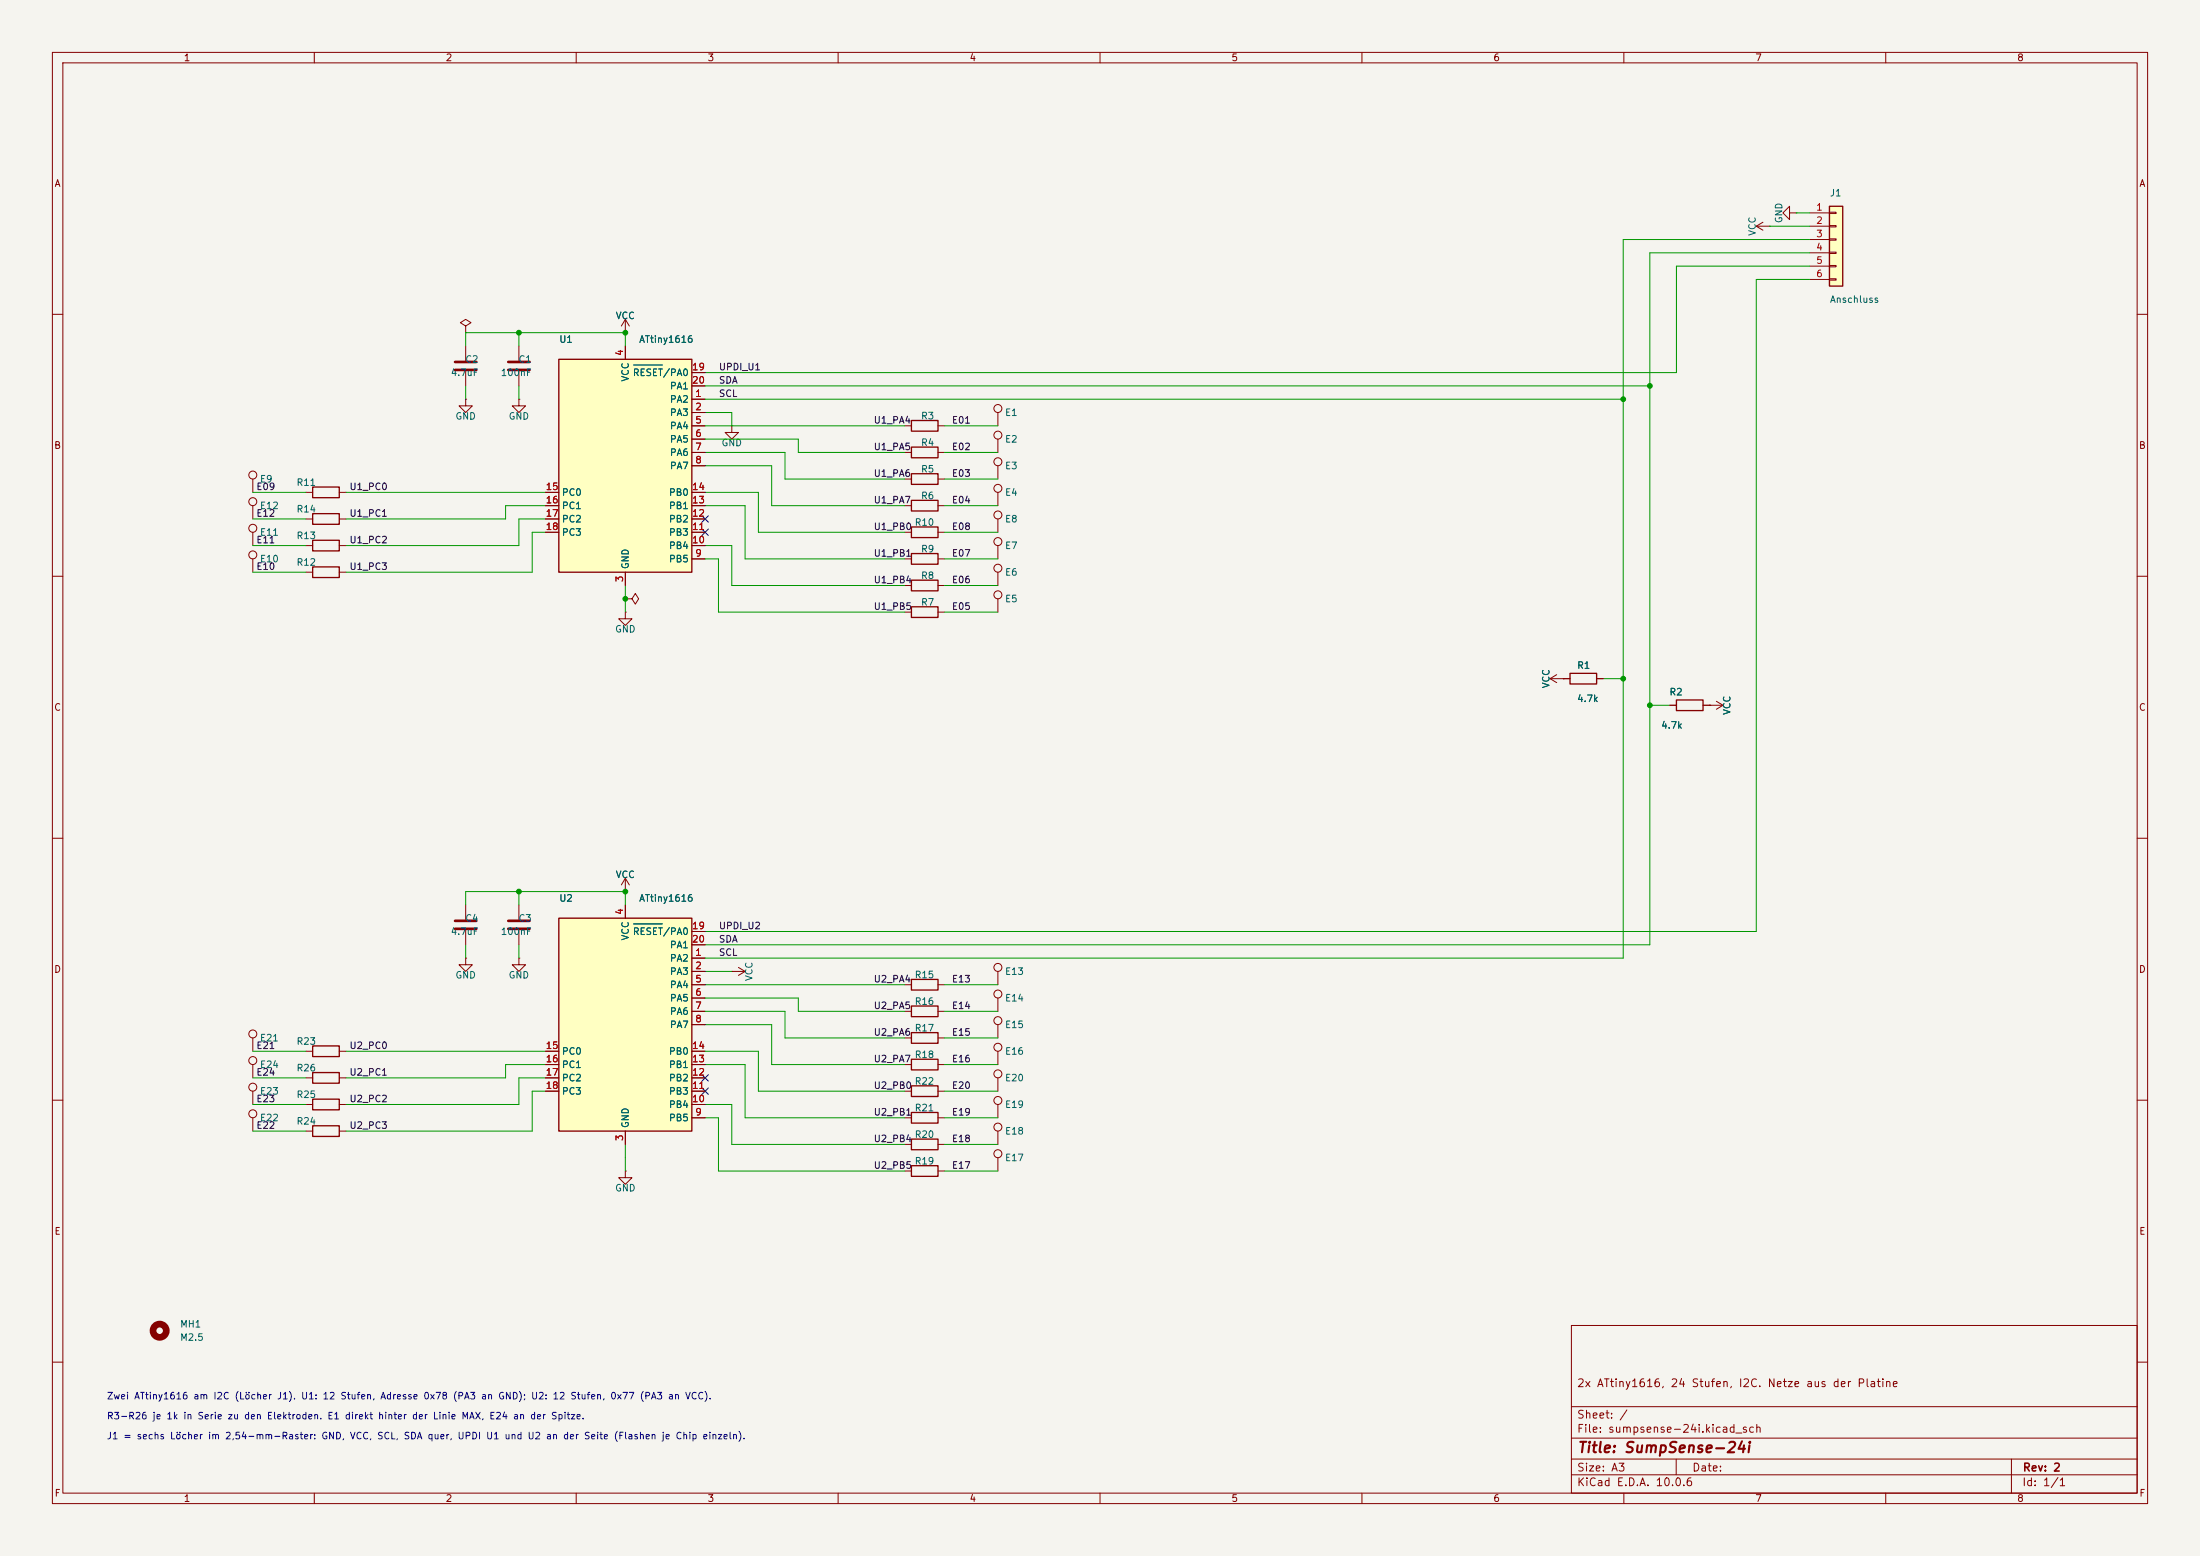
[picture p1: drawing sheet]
<svg xmlns="http://www.w3.org/2000/svg" width="420mm" height="297mm" viewBox="0 0 420 297" stroke-linecap="round" stroke-linejoin="round" font-family="sans-serif">
<path d="M0 0h420v297h-420z" fill="#f5f4ef" stroke="#f5f4ef" stroke-width=".19"/>
<g fill="none" stroke="#840000" stroke-width=".19">
<path d="M10 10h400v277h-400zM12 12h396v273h-396zM60 10v2M110 10v2M160 10v2M210 10v2M260 10v2M310 10v2M360 10v2M10 60h2M88.9 76.2v1.3h1.3l-1.3 1.2-1.3-1.2h1.3M88.9 76.2h.1"/>
<path d="M88.9 66v2.8M88.9 70.9v2.8M408 60h2M10 110h2M408 110h2M10 160h2M408 160h2M190.5 185.4v2.6M190.5 190.5v2.5M10 210h2M58.4 215.9h1.3M64.8 215.9h1.2"/>
<path d="M408 210h2M190.5 221v2.5M300 253h108v32h-108zM10 260h2M300 278.5h108M300 274.5h108M300 268.5h108M320 278.5v3M384 278.5v6.5M408 260h2M60 285v2M110 285v2"/>
<path d="M160 285v2M210 285v2M260 285v2M300 281.5h108M310 285v2M360 285v2"/>
<circle cx="190.5" cy="189.7" r=".76"/>
<circle cx="190.5" cy="184.7" r=".76"/>
<circle cx="190.5" cy="220.2" r=".76"/>
</g>
<path d="M86.9 70.6h4M86.9 69.1h4" fill="none" stroke="#840000" stroke-width=".51"/>
<path d="M59.7 214.9h5.1v2h-5.1z" fill="none" stroke="#840000" stroke-width=".25"/>
<path d="M106.7 68.6h25.4v40.6h-25.4z" fill="#ffffc2"/>
<path d="M106.7 68.6h25.4v40.6h-25.4zM174 80.3h5.1v2h-5.1z" fill="none" stroke="#840000" stroke-width=".25"/>
<g fill="none" stroke="#840000" stroke-width=".19">
<path d="M99.1 66v2.8M99.1 70.9v2.8M119.4 63.5h.1M119.4 61v2.5M119.4 66v2.6M119.4 61l-.8 1.2M119.4 61l.7 1.2M132.1 76.2h2.5M132.1 78.7h2.5M132.1 71.1h2.5M132.1 73.7h2.5M48.3 91.4v2.6"/>
<path d="M48.3 96.5v2.6M104.1 99.1h2.6M104.1 96.5h2.6M104.1 94h2.6M132.1 81.3h2.5M132.1 83.8h2.5M132.1 86.4h2.5M132.1 88.9h2.5M132.1 99.1h2.5M132.1 96.5h2.5M132.1 94h2.5M139.7 81.3v1.3h1.3l-1.3 1.2-1.3-1.2h1.3"/>
<path d="M139.7 81.3h.1M172.7 81.3h1.3M179.1 81.3h1.2M48.3 101.6v2.5M48.3 106.7v2.5M104.1 101.6h2.6M119.4 109.2v2.6M132.1 106.7h2.5M132.1 104.1h2.5M132.1 101.6h2.5M119.4 170.2h.1M119.4 167.6v2.6"/>
<path d="M119.4 167.6l-.8 1.3M119.4 167.6l.7 1.3M190.5 195.6v2.5M190.5 200.7v2.5M190.5 205.7v2.6"/>
<circle cx="48.3" cy="95.8" r=".76"/>
<circle cx="48.3" cy="90.7" r=".76"/>
<circle cx="48.3" cy="100.8" r=".76"/>
<circle cx="48.3" cy="105.9" r=".76"/>
<circle cx="190.5" cy="199.9" r=".76"/>
<circle cx="190.5" cy="194.8" r=".76"/>
<circle cx="190.5" cy="205" r=".76"/>
</g>
<path d="M121 69.7h5.4" fill="none" stroke="#006464" stroke-width=".19"/>
<path d="M97 70.6h4.1M97 69.1h4.1" fill="none" stroke="#840000" stroke-width=".51"/>
<path d="M106.7 175.3h25.4v40.6h-25.4z" fill="#ffffc2"/>
<g fill="none" stroke="#840000" stroke-width=".25">
<path d="M59.7 98h5.1v2.1h-5.1zM59.7 93h5.1v2h-5.1zM174 95.5h5.1v2h-5.1zM174 85.3h5.1v2.1h-5.1zM174 90.4h5.1v2.1h-5.1zM59.7 103.1h5.1v2.1h-5.1zM59.7 108.2h5.1v2h-5.1zM174 115.8h5.1v2.1h-5.1zM174 105.7h5.1v2h-5.1zM174 100.6h5.1v2h-5.1zM174 110.7h5.1v2.1h-5.1zM299.7 128.5h5.1v2.1h-5.1z"/>
<path d="M106.7 175.3h25.4v40.6h-25.4zM59.7 199.6h5.1v2.1h-5.1zM174 186.9h5.1v2.1h-5.1zM59.7 204.7h5.1v2.1h-5.1z"/>
</g>
<g fill="none" stroke="#840000" stroke-width=".19">
<path d="M88.9 62.2l1-.6-1-.6-1 .6 1 .6v1.3M88.9 63.5h.1M99.1 76.2v1.3h1.2l-1.2 1.2-1.3-1.2h1.3M99.1 76.2h.1M190.5 78.7v2.6M58.4 99.1h1.3M58.4 94h1.3M64.8 99.1h1.2M64.8 94h1.2M172.7 96.5h1.3M172.7 86.4h1.3M172.7 91.4h1.3"/>
<path d="M179.1 96.5h1.2M179.1 86.4h1.2M179.1 91.4h1.2M190.5 83.8v2.6M190.5 88.9v2.5M190.5 94v2.5M190.5 99.1v2.5M58.4 104.1h1.3M58.4 109.2h1.3M64.8 104.1h1.2M64.8 109.2h1.2M119.4 114.3h1.2l.7-1 .6 1-.6 1-.7-1"/>
<path d="M119.4 114.3h.1M172.7 116.8h1.3M172.7 106.7h1.3M172.7 101.6h1.3M172.7 111.8h1.3M179.1 116.8h1.2M179.1 106.7h1.2M179.1 101.6h1.2M179.1 111.8h1.2M190.5 104.1v2.6M190.5 109.2v2.6M295.9 129.5h3.8"/>
<path d="M295.9 129.5l1.3 .8M297.2 128.8l-1.3 .7M298.4 129.5h.1M304.8 129.5h1.3M326.4 134.6h.1M326.4 134.6h2.5M327.7 133.9l1.2 .7M328.9 134.6l-1.2 .8M88.9 172.7v2.8M88.9 177.5v2.8M99.1 172.7v2.8M99.1 177.5v2.8"/>
<path d="M119.4 172.7v2.6M132.1 177.8h2.5M48.3 198.1v2.6M88.9 182.9v1.3h1.3l-1.3 1.2-1.3-1.2h1.3M88.9 182.9h.1M99.1 182.9v1.3h1.2l-1.2 1.2-1.3-1.2h1.3M99.1 182.9h.1M132.1 182.9h2.5M132.1 185.4h2.5M132.1 188h2.5M132.1 190.5h2.5M132.1 193h2.5"/>
<path d="M132.1 195.6h2.5M132.1 180.3h2.5M139.7 185.4h.1M139.7 185.4h2.5M141 184.7l1.2 .7M142.2 185.4l-1.2 .8M172.7 188h1.3M179.1 188h1.2M48.3 203.2v2.5M48.3 208.3v2.5M48.3 213.4v2.5M58.4 205.7h1.3"/>
<path d="M58.4 200.7h1.3M64.8 205.7h1.2M64.8 200.7h1.2M104.1 208.3h2.6M104.1 205.7h2.6M104.1 203.2h2.6M104.1 200.7h2.6M119.4 215.9v2.5M132.1 213.4h2.5M132.1 210.8h2.5M132.1 208.3h2.5M132.1 205.7h2.5"/>
<path d="M132.1 203.2h2.5M132.1 200.7h2.5M119.4 223.5v1.3h1.2l-1.2 1.3-1.3-1.3h1.3M119.4 223.5h.1"/>
<circle cx="190.5" cy="78" r=".76"/>
<circle cx="190.5" cy="93.2" r=".76"/>
<circle cx="190.5" cy="88.1" r=".76"/>
<circle cx="190.5" cy="83.1" r=".76"/>
<circle cx="190.5" cy="98.3" r=".76"/>
<circle cx="190.5" cy="103.4" r=".76"/>
<circle cx="190.5" cy="108.5" r=".76"/>
<circle cx="48.3" cy="197.4" r=".76"/>
<circle cx="48.3" cy="212.6" r=".76"/>
<circle cx="48.3" cy="202.4" r=".76"/>
<circle cx="48.3" cy="207.5" r=".76"/>
</g>
<path d="M121 176.4h5.4" fill="none" stroke="#006464" stroke-width=".19"/>
<path d="M86.9 177.3h4M86.9 175.8h4M97 177.3h4.1M97 175.8h4.1" fill="none" stroke="#840000" stroke-width=".51"/>
<circle cx="30.5" cy="254" r="1.27" fill="none" stroke="#840000" stroke-width="1.3"/>
<path d="M349.2 39.4h2.6v15.2h-2.6z" fill="#ffffc2"/>
<path d="M349.2 39.4h2.6v15.2h-2.6zM320 133.6h5.1v2h-5.1zM174 192h5.1v2.1h-5.1zM174 197.1h5.1v2h-5.1zM59.7 209.8h5.1v2h-5.1zM174 207.3h5.1v2h-5.1zM174 212.3h5.1v2.1h-5.1zM174 217.4h5.1v2.1h-5.1zM174 202.2h5.1v2h-5.1zM174 222.5h5.1v2h-5.1z" fill="none" stroke="#840000" stroke-width=".25"/>
<g fill="none" stroke="#840000" stroke-width=".19">
<path d="M335.3 43.2h2.5M335.3 43.2l1.2 .7M336.5 42.4l-1.2 .8M337.8 43.2h.1M341.6 40.6v-1.2l-1.2 1.2 1.2 1.3v-1.3h1.3M342.9 40.6h.1M345.4 40.6h3.8M345.4 43.2h3.8M345.4 45.7h3.8M345.4 48.3h3.8M345.4 50.8h3.8M345.4 53.3h3.8"/>
<path d="M349.2 40.5h1.3v.3h-1.3zM349.2 43.1h1.3v.2h-1.3zM349.2 45.6h1.3v.2h-1.3zM349.2 48.1h1.3v.3h-1.3zM349.2 50.7h1.3v.2h-1.3zM349.2 53.2h1.3v.3h-1.3zM119.4 63.5h.1M119.4 66v2.6M132.1 76.2h2.5M132.1 78.7h2.5M132.1 71.1h2.5M132.1 73.7h2.5"/>
<path d="M104.1 99.1h2.6M104.1 96.5h2.6M104.1 94h2.6M132.1 81.3h2.5M132.1 83.8h2.5M132.1 86.4h2.5M132.1 88.9h2.5M132.1 99.1h2.5M132.1 96.5h2.5M132.1 94h2.5M104.1 101.6h2.6M119.4 116.8v1.3h1.2l-1.2 1.3-1.3-1.3h1.3"/>
<path d="M119.4 116.8h.1M119.4 109.2v2.6M132.1 106.7h2.5M132.1 104.1h2.5M132.1 101.6h2.5M190.5 114.3v2.5M298.4 129.5h.1M298.4 129.5h1.3M304.8 129.5h1.3M318.8 134.6h1.2M325.1 134.6h1.3M326.4 134.6h.1"/>
<path d="M119.4 170.2h.1M119.4 172.7v2.6M132.1 177.8h2.5M132.1 193h2.5M132.1 182.9h2.5M132.1 185.4h2.5M132.1 188h2.5M132.1 190.5h2.5M132.1 195.6h2.5M132.1 180.3h2.5M172.7 193h1.3M172.7 198.1h1.3"/>
<path d="M179.1 193h1.2M179.1 198.1h1.2M58.4 210.8h1.3M64.8 210.8h1.2M104.1 208.3h2.6M104.1 203.2h2.6M104.1 205.7h2.6M104.1 200.7h2.6M119.4 215.9v2.5M132.1 210.8h2.5M132.1 208.3h2.5M132.1 213.4h2.5"/>
<path d="M132.1 203.2h2.5M132.1 205.7h2.5M132.1 200.7h2.5M172.7 208.3h1.3M172.7 213.4h1.3M172.7 218.4h1.3M172.7 203.2h1.3M179.1 208.3h1.2M179.1 213.4h1.2M179.1 218.4h1.2M179.1 203.2h1.2M190.5 210.8v2.6"/>
<path d="M190.5 215.9v2.5M172.7 223.5h1.3M179.1 223.5h1.2"/>
<circle cx="190.5" cy="113.5" r=".76"/>
<circle cx="190.5" cy="210.1" r=".76"/>
<circle cx="190.5" cy="215.1" r=".76"/>
</g>
<g fill="none" stroke="#009600" stroke-width=".19">
<path d="M337.8 43.2h7.6M342.9 40.6h2.5M345.4 45.7h-35.5v137.2h-175.3M345.4 48.3h-30.4v132h-180.4M345.4 50.8h-25.4v20.3h-185.4M345.4 53.3h-10.1v124.5h-200.7M88.9 66v-2.5h30.5v2.5M88.9 73.7v2.5M99.1 63.5v2.5M99.1 73.7v2.5M134.6 78.7h5.1v2.6M134.6 76.2h175.3"/>
<path d="M134.6 73.7h180.4M48.3 99.1h10.1M48.3 94h10.1M66 94h38.1M104.1 99.1h-5v5h-33.1M104.1 96.5h-7.6v2.6h-30.5M134.6 94h10.2v7.6h27.9M134.6 83.8h17.8v2.6h20.3M134.6 86.4h15.3v5h22.8M134.6 88.9h12.7v7.6h25.4M134.6 96.5h7.6v10.2h30.5M134.6 81.3h38.1"/>
<path d="M180.3 86.4h10.2M180.3 96.5h10.2M180.3 91.4h10.2M180.3 81.3h10.2M48.3 104.1h10.1M48.3 109.2h10.1M104.1 101.6h-2.5v7.6h-35.6M119.4 111.8v5M134.6 104.1h5.1v7.7h33M134.6 106.7h2.6v10.1h35.5M180.3 116.8h10.2M180.3 106.7h10.2"/>
<path d="M180.3 111.8h10.2M180.3 101.6h10.2M306.1 129.5h3.8M315 134.6h3.8M88.9 172.7v-2.5h30.5v2.5M99.1 170.2v2.5M88.9 180.3v2.6M99.1 180.3v2.6M134.6 188h38.1M134.6 190.5h17.8v2.5h20.3M134.6 193h15.3v5.1h22.8M134.6 195.6h12.7v7.6h25.4"/>
<path d="M134.6 185.4h5.1M180.3 188h10.2M180.3 193h10.2M180.3 198.1h10.2M48.3 200.7h10.1M48.3 210.8h10.1M48.3 205.7h10.1M48.3 215.9h10.1M66 200.7h38.1M104.1 208.3h-2.5v7.6h-35.6M104.1 203.2h-7.6v2.5h-30.5M104.1 205.7h-5v5.1h-33.1"/>
<path d="M119.4 218.4v5.1M134.6 200.7h10.2v7.6h27.9M134.6 213.4h2.6v10.1h35.5M134.6 203.2h7.6v10.2h30.5M134.6 210.8h5.1v7.6h33M180.3 208.3h10.2M180.3 213.4h10.2M180.3 218.4h10.2M180.3 203.2h10.2M180.3 223.5h10.2"/>
</g>
<path d="M134 98.5l1.2 1.2M135.2 98.5l-1.2 1.2M134 101l1.2 1.2M135.2 101l-1.2 1.2M134 207.7l1.2 1.2M134 205.1l1.2 1.2M135.2 207.7l-1.2 1.2M135.2 205.1l-1.2 1.2" fill="none" stroke="#000084" stroke-width=".19"/>
<path d="M121 69.7h5.4M121 176.4h5.4" fill="none" stroke="#006464" stroke-width=".19"/>
<g fill="#009600" stroke="#009600" stroke-width=".19">
<circle cx="119.4" cy="170.2" r=".46"/>
<circle cx="99.1" cy="170.2" r=".46"/>
<circle cx="99.1" cy="63.5" r=".46"/>
<circle cx="119.4" cy="63.5" r=".46"/>
<circle cx="119.4" cy="114.3" r=".46"/>
<circle cx="309.9" cy="76.2" r=".46"/>
<circle cx="315" cy="73.7" r=".46"/>
<circle cx="309.9" cy="129.5" r=".46"/>
<circle cx="315" cy="134.6" r=".46"/>
</g>
<text font-size="2" fill="#840000" x="301" y="277.8">Title: SumpSense-24i</text>
<g font-size="1.5" fill="#840000">
<text x="300.9" y="265.1">2x ATtiny1616, 24 Stufen, I2C. Netze aus der Platine</text>
<text x="300.9" y="273.8">File: sumpsense-24i.kicad_sch</text>
<text x="300.9" y="271.1">Sheet: /</text>
<text x="300.9" y="281.2">Size: A3</text>
<text x="322.9" y="281.2">Date:</text>
<text x="386" y="281.2">Rev: 2</text>
<text x="300.9" y="284">KiCad E.D.A. 10.0.6</text>
<text x="385.9" y="284">Id: 1/1</text>
</g>
<g font-size="1.3" fill="#840000">
<text x="35" y="12">1</text>
<text x="85" y="12">2</text>
<text x="135" y="12">3</text>
<text x="185" y="12">4</text>
<text x="235" y="12">5</text>
<text x="285" y="12">6</text>
<text x="335" y="12">7</text>
<text x="385" y="12">8</text>
<text x="10.3" y="36">A</text>
<text x="408.3" y="36">A</text>
<text x="10.2" y="86">B</text>
<text x="408.2" y="86">B</text>
<text x="10.2" y="136">C</text>
<text x="408.2" y="136">C</text>
<text x="10.2" y="186">D</text>
<text x="408.2" y="186">D</text>
<text x="10.3" y="236">E</text>
<text x="408.3" y="236">E</text>
<text x="10.3" y="286">F</text>
<text x="35" y="287">1</text>
<text x="85" y="287">2</text>
<text x="135" y="287">3</text>
<text x="185" y="287">4</text>
<text x="235" y="287">5</text>
<text x="285" y="287">6</text>
<text x="335" y="287">7</text>
<text x="385" y="287">8</text>
<text x="408.3" y="286">F</text>
</g>
<g font-size="1.3" fill="#a90000">
<text x="346.6" y="40.5">1</text>
<text x="346.6" y="43">2</text>
<text x="346.6" y="45.6">3</text>
<text x="346.6" y="48.1">4</text>
<text x="346.6" y="50.7">5</text>
<text x="346.6" y="53.2">6</text>
<text x="119.2" y="68" transform="rotate(-90 119.2 68)">4</text>
<text x="132" y="71">19</text>
<text x="132" y="73.5">20</text>
<text x="132.6" y="76.1">1</text>
<text x="132.6" y="78.6">2</text>
<text x="132.6" y="81.1">5</text>
<text x="132.6" y="83.7">6</text>
<text x="132.6" y="86.2">7</text>
<text x="132.6" y="88.8">8</text>
<text x="104.1" y="93.8">15</text>
<text x="132" y="93.8">14</text>
<text x="104.1" y="96.4">16</text>
<text x="104.1" y="98.9">17</text>
<text x="104.1" y="101.5">18</text>
<text x="132" y="101.5">11</text>
<text x="132" y="98.9">12</text>
<text x="132" y="96.4">13</text>
<text x="132" y="104">10</text>
<text x="132.6" y="106.5">9</text>
<text x="119.2" y="111.2" transform="rotate(-90 119.2 111.2)">3</text>
<text x="119.2" y="174.7" transform="rotate(-90 119.2 174.7)">4</text>
<text x="132" y="177.7">19</text>
<text x="132" y="180.2">20</text>
<text x="132.6" y="182.7">1</text>
<text x="132.6" y="185.3">2</text>
<text x="132.6" y="187.8">5</text>
<text x="132.6" y="190.4">6</text>
<text x="132.6" y="192.9">7</text>
<text x="132.6" y="195.4">8</text>
<text x="104.1" y="200.5">15</text>
<text x="104.1" y="203.1">16</text>
<text x="132" y="203.1">13</text>
<text x="132" y="200.5">14</text>
<text x="104.1" y="205.6">17</text>
<text x="104.1" y="208.1">18</text>
<text x="132" y="208.1">11</text>
<text x="132" y="205.6">12</text>
<text x="132" y="210.7">10</text>
<text x="132.6" y="213.2">9</text>
<text x="119.2" y="217.9" transform="rotate(-90 119.2 217.9)">3</text>
</g>
<g font-size="1.3" fill="#006464">
<text x="349.2" y="37.8">J1</text>
<text x="335.5" y="45.1" transform="rotate(-90 335.5 45.1)">VCC</text>
<text x="340.6" y="42.7" transform="rotate(-90 340.6 42.7)">GND</text>
<text x="349.2" y="58.1">Anschluss</text>
<text x="106.7" y="65.7">U1</text>
<text x="117.4" y="61.2">VCC</text>
<text x="121.9" y="65.7">ATtiny1616</text>
<text x="88.7" y="69.5">C2</text>
<text x="98.9" y="69.5">C1</text>
<text x="85.9" y="72.1">4.7uF</text>
<text x="95.5" y="72.1">100nF</text>
<text x="120.3" y="72.9" transform="rotate(-90 120.3 72.9)">VCC</text>
<text x="120.7" y="72.1">RESET/PA0</text>
<text x="127.8" y="77.2">PA2</text>
<text x="127.8" y="74.6">PA1</text>
<text x="86.8" y="80.4">GND</text>
<text x="97" y="80.4">GND</text>
<text x="127.8" y="79.7">PA3</text>
<text x="127.8" y="82.2">PA4</text>
<text x="175.7" y="80.3">R3</text>
<text x="191.8" y="79.7">E1</text>
<text x="127.8" y="84.8">PA5</text>
<text x="127.8" y="87.3">PA6</text>
<text x="127.8" y="89.9">PA7</text>
<text x="137.6" y="85.5">GND</text>
<text x="175.7" y="85.4">R4</text>
<text x="191.8" y="84.8">E2</text>
<text x="191.8" y="89.9">E3</text>
<text x="49.5" y="92.4">E9</text>
<text x="56.5" y="93">R11</text>
<text x="107.2" y="94.9">PC0</text>
<text x="127.6" y="94.9">PB0</text>
<text x="175.7" y="95.6">R6</text>
<text x="175.7" y="90.5">R5</text>
<text x="191.8" y="94.9">E4</text>
<text x="49.5" y="97.5">E12</text>
<text x="56.5" y="98.1">R14</text>
<text x="107.2" y="97.5">PC1</text>
<text x="107.2" y="100">PC2</text>
<text x="127.6" y="100">PB2</text>
<text x="127.6" y="97.5">PB1</text>
<text x="174.5" y="100.7">R10</text>
<text x="191.8" y="100">E8</text>
<text x="49.5" y="102.6">E11</text>
<text x="49.5" y="107.6">E10</text>
<text x="56.5" y="103.2">R13</text>
<text x="107.2" y="102.6">PC3</text>
<text x="127.6" y="107.6">PB5</text>
<text x="127.6" y="105.1">PB4</text>
<text x="127.6" y="102.6">PB3</text>
<text x="175.7" y="105.7">R9</text>
<text x="191.8" y="105.1">E7</text>
<text x="56.5" y="108.3">R12</text>
<text x="120.3" y="108.7" transform="rotate(-90 120.3 108.7)">GND</text>
<text x="175.7" y="110.8">R8</text>
<text x="191.8" y="110.2">E6</text>
<text x="175.7" y="115.9">R7</text>
<text x="191.8" y="115.3">E5</text>
<text x="117.3" y="121">GND</text>
<text x="296.1" y="131.5" transform="rotate(-90 296.1 131.5)">VCC</text>
<text x="301" y="128">R1</text>
<text x="301" y="134.3">4.7k</text>
<text x="318.6" y="133">R2</text>
<text x="330.7" y="136.6" transform="rotate(-90 330.7 136.6)">VCC</text>
<text x="317" y="139.4">4.7k</text>
<text x="117.4" y="167.9">VCC</text>
<text x="106.7" y="172.4">U2</text>
<text x="121.9" y="172.4">ATtiny1616</text>
<text x="85.9" y="178.8">4.7uF</text>
<text x="88.7" y="176.2">C4</text>
<text x="95.5" y="178.8">100nF</text>
<text x="98.9" y="176.2">C3</text>
<text x="120.3" y="179.6" transform="rotate(-90 120.3 179.6)">VCC</text>
<text x="120.7" y="178.8">RESET/PA0</text>
<text x="127.8" y="183.8">PA2</text>
<text x="127.8" y="181.3">PA1</text>
<text x="86.8" y="187.1">GND</text>
<text x="97" y="187.1">GND</text>
<text x="127.8" y="186.4">PA3</text>
<text x="127.8" y="188.9">PA4</text>
<text x="127.8" y="191.5">PA5</text>
<text x="144" y="187.4" transform="rotate(-90 144 187.4)">VCC</text>
<text x="174.5" y="187">R15</text>
<text x="191.8" y="186.4">E13</text>
<text x="191.8" y="191.5">E14</text>
<text x="127.8" y="194">PA6</text>
<text x="127.8" y="196.5">PA7</text>
<text x="174.5" y="192.1">R16</text>
<text x="174.5" y="197.2">R17</text>
<text x="191.8" y="196.5">E15</text>
<text x="49.5" y="199.1">E21</text>
<text x="56.5" y="199.7">R23</text>
<text x="107.2" y="201.6">PC0</text>
<text x="127.6" y="201.6">PB0</text>
<text x="174.5" y="202.3">R18</text>
<text x="191.8" y="201.6">E16</text>
<text x="49.5" y="204.2">E24</text>
<text x="49.5" y="209.2">E23</text>
<text x="56.5" y="204.8">R26</text>
<text x="56.5" y="209.9">R25</text>
<text x="107.2" y="204.2">PC1</text>
<text x="107.2" y="206.7">PC2</text>
<text x="107.2" y="209.2">PC3</text>
<text x="127.6" y="209.2">PB3</text>
<text x="127.6" y="206.7">PB2</text>
<text x="127.6" y="204.2">PB1</text>
<text x="174.5" y="207.3">R22</text>
<text x="191.8" y="206.7">E20</text>
<text x="49.5" y="214.3">E22</text>
<text x="56.5" y="215">R24</text>
<text x="120.3" y="215.4" transform="rotate(-90 120.3 215.4)">GND</text>
<text x="127.6" y="214.3">PB5</text>
<text x="127.6" y="211.8">PB4</text>
<text x="174.5" y="212.4">R21</text>
<text x="191.8" y="211.8">E19</text>
<text x="174.5" y="217.5">R20</text>
<text x="191.8" y="221.9">E17</text>
<text x="191.8" y="216.9">E18</text>
<text x="117.3" y="227.7">GND</text>
<text x="174.5" y="222.6">R19</text>
<text x="34.3" y="253.7">MH1</text>
<text x="34.3" y="256.2">M2.5</text>
</g>
<g font-size="1.3" fill="#0f0f0f">
<text x="137.1" y="71">UPDI_U1</text>
<text x="137.1" y="76.1">SCL</text>
<text x="137.1" y="73.5">SDA</text>
<text x="166.7" y="81.2">U1_PA4</text>
<text x="181.6" y="81.2">E01</text>
<text x="166.7" y="86.2">U1_PA5</text>
<text x="181.6" y="86.2">E02</text>
<text x="48.8" y="93.9">E09</text>
<text x="66.6" y="93.9">U1_PC0</text>
<text x="166.7" y="91.3">U1_PA6</text>
<text x="181.6" y="91.3">E03</text>
<text x="48.8" y="98.9">E12</text>
<text x="66.6" y="98.9">U1_PC1</text>
<text x="166.7" y="101.5">U1_PB0</text>
<text x="166.7" y="96.4">U1_PA7</text>
<text x="181.6" y="96.4">E04</text>
<text x="181.6" y="101.5">E08</text>
<text x="48.8" y="104">E11</text>
<text x="66.6" y="104">U1_PC2</text>
<text x="166.7" y="106.6">U1_PB1</text>
<text x="181.6" y="106.6">E07</text>
<text x="48.8" y="109.1">E10</text>
<text x="66.6" y="109.1">U1_PC3</text>
<text x="166.7" y="111.6">U1_PB4</text>
<text x="181.6" y="111.6">E06</text>
<text x="166.7" y="116.7">U1_PB5</text>
<text x="181.6" y="116.7">E05</text>
<text x="137.1" y="177.7">UPDI_U2</text>
<text x="137.1" y="182.8">SCL</text>
<text x="137.1" y="180.2">SDA</text>
<text x="166.7" y="187.8">U2_PA4</text>
<text x="181.6" y="187.8">E13</text>
<text x="166.7" y="192.9">U2_PA5</text>
<text x="166.7" y="198">U2_PA6</text>
<text x="181.6" y="192.9">E14</text>
<text x="181.6" y="198">E15</text>
<text x="48.8" y="200.5">E21</text>
<text x="66.6" y="200.5">U2_PC0</text>
<text x="166.7" y="203.1">U2_PA7</text>
<text x="181.6" y="203.1">E16</text>
<text x="48.8" y="205.6">E24</text>
<text x="66.6" y="205.6">U2_PC1</text>
<text x="166.7" y="208.2">U2_PB0</text>
<text x="181.6" y="208.2">E20</text>
<text x="48.8" y="210.7">E23</text>
<text x="48.8" y="215.8">E22</text>
<text x="66.6" y="215.8">U2_PC3</text>
<text x="66.6" y="210.7">U2_PC2</text>
<text x="166.7" y="213.2">U2_PB1</text>
<text x="181.6" y="213.2">E19</text>
<text x="166.7" y="218.3">U2_PB4</text>
<text x="181.6" y="218.3">E18</text>
<text x="166.7" y="223.4">U2_PB5</text>
<text x="181.6" y="223.4">E17</text>
</g>
<g font-size="1.3" fill="#0000c2">
<text x="20.3" y="267.4">Zwei ATtiny1616 am I2C (Löcher J1). U1: 12 Stufen, Adresse 0x78 (PA3 an GND); U2: 12 Stufen, 0x77 (PA3 an VCC).</text>
<text x="20.3" y="271.2">R3-R26 je 1k in Serie zu den Elektroden. E1 direkt hinter der Linie MAX, E24 an der Spitze.</text>
<text x="20.3" y="275">J1 = sechs Löcher im 2,54-mm-Raster: GND, VCC, SCL, SDA quer, UPDI U1 und U2 an der Seite (Flashen je Chip einzeln).</text>
</g>
</svg>
